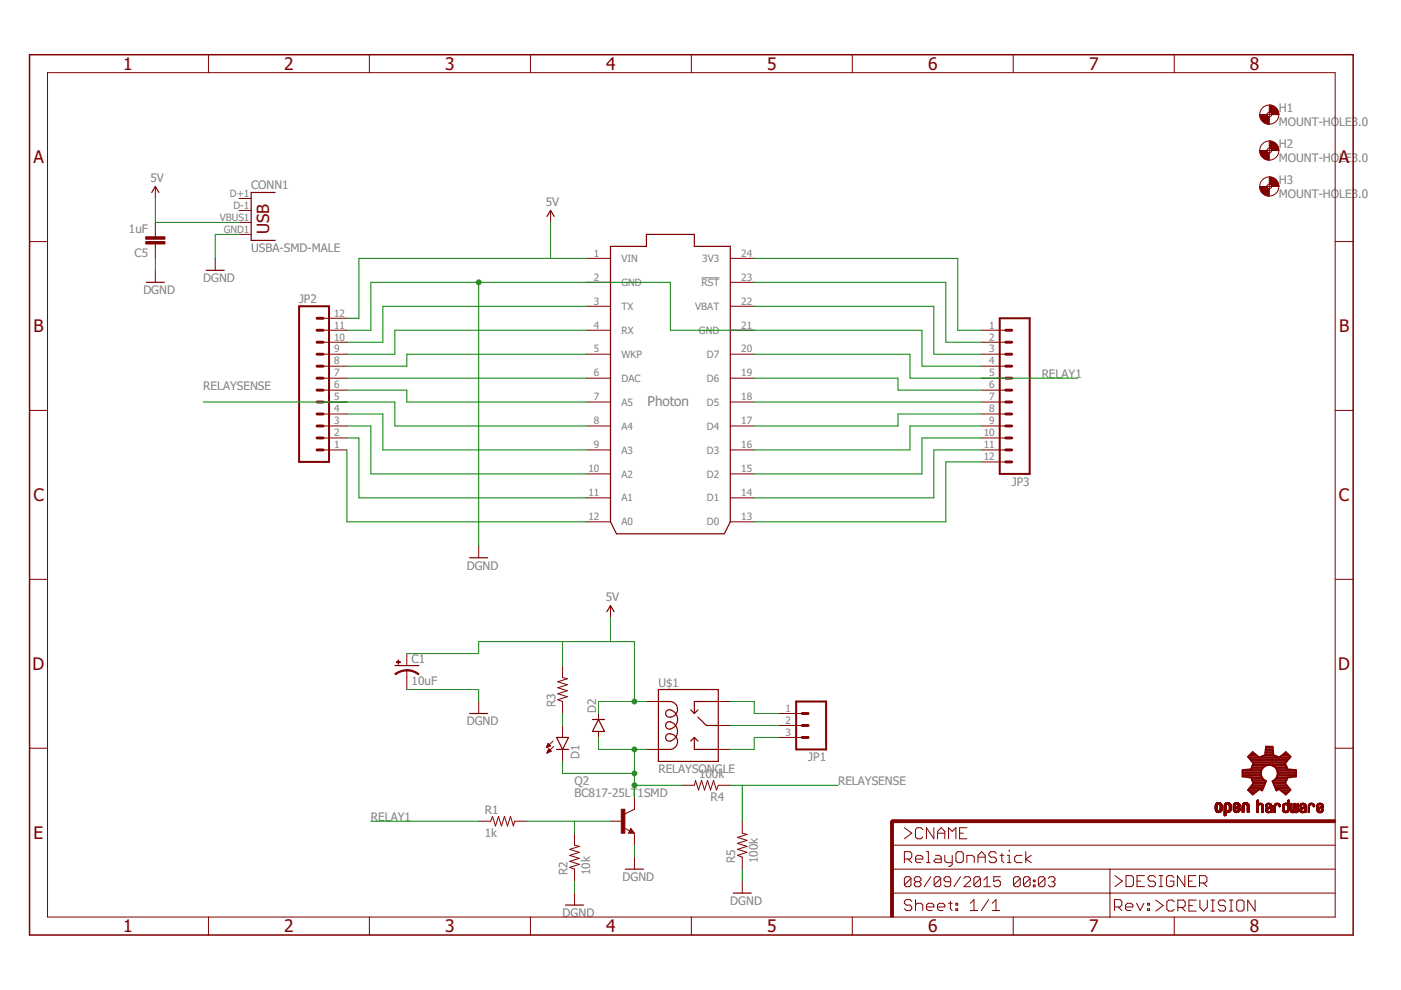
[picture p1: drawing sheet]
<svg xmlns="http://www.w3.org/2000/svg" width="297mm" height="210mm" viewBox="0 0 297 210" stroke-linecap="round" stroke-linejoin="round" font-family="sans-serif">
<path d="M148.7 58.9h3.8" fill="none" stroke="#808080" stroke-width=".21"/>
<g fill="none" stroke="#800000" stroke-width=".25">
<path d="M31 59.9h3.8M32.2 40.8l.7-1.3 .8 1.3M43.7 57.3h3.8M58.3 40.8h-5v10.2h5M116 45.9l.7-1.3 .8 1.3M129.4 52.2h7.7v-2.5h10.1v2.5h7.6v58.4l-1.2 2.6h-22.9l-1.3-2.6zM99.6 118.3h3.8M128.7 129.7l.7-1.3 .8 1.3M83.7 141.1h5.1M99.6 151.3h3.8M118 156.4h2.5l-1.2 2.5zM118 158.9h2.5"/>
<path d="M125.6 152.5h2.6M126.9 152.5l1.3 2.6h-2.6zM139.6 148.7h2.5a1.64 1.64 0 0 1 1.5 2 1.64 1.64 0 0 1-2.2 1.2 .83 .83 0 0 1-.1-1.2 .83 .83 0 0 1 1.2-.1 2.05 2.05 0 0 1 1.1 2.3 2.05 2.05 0 0 1-2 1.7 .82 .82 0 0 1-.4-1.2 .82 .82 0 0 1 1.3-.2 2.06 2.06 0 0 1 1.1 2.3 2.06 2.06 0 0 1-2 1.6 .84 .84 0 0 1-.4-1.2 .84 .84 0 0 1 1.3-.2 1.66 1.66 0 0 1 1.1 1.7 1.66 1.66 0 0 1-1.5 1.5h-2.5M139.6 146.2h12.7v15.2h-12.7zM146.5 150.5l.7 .8M147.2 156.4v2.5h5.1M147.2 156.4l.8 .7M147.2 156.4l-.7 .7M148 152l1.8 1.8h2.5M148 150.5l-.8 .8M152.3 148.7h-5.1v2.6M133.8 176.1l.1 .3h-.4l.3-.5 .5 .6h-.8"/>
<path d="M119.9 191.9h3.8M132.6 184.3h3.8M155.5 189.4h3.8"/>
</g>
<g fill="none" stroke="#800000" stroke-width=".21">
<path d="M10.1 15.4h273v179h-273zM44.2 11.6v3.8M78.3 11.6v3.8M112.5 11.6v3.8M146.6 11.6v3.8M180.7 11.6v3.8M214.8 11.6v3.8M249 11.6v3.8M32.9 39.5v2.6M268.6 24.3h1M268.6 31.9h1M268.6 39.5h1"/>
<path d="M269.1 23.8v1M269.1 31.4v1M269.1 39v1M6.3 51.2h3.8M32.9 47.2v3M32.9 51.7v3.1M32.9 57.3v2.6M45.6 54.8v2.5M50.7 42.1h2.6M50.7 44.6h2.6M50.7 47.2h2.6M50.7 49.7h2.6"/>
<path d="M116.7 44.6v2.6M124.4 54.8h5M124.4 59.9h5M154.8 54.8h5.1M154.8 59.9h5.1M283.1 51.2h3.8M68.5 70h5.1M68.5 75.1h5.1M68.5 77.6h5.1M68.5 72.6h5.1M68.5 67.5h5.1M124.4 64.9h5"/>
<path d="M124.4 70h5M124.4 75.1h5M154.8 64.9h5.1M154.8 70h5.1M154.8 75.1h5.1M208.2 70h5M208.2 75.1h5M208.2 77.6h5M208.2 72.6h5M6.3 87h3.8M68.5 80.2h5.1M68.5 85.2h5.1"/>
<path d="M68.5 90.3h5.1M68.5 95.4h5.1M68.5 92.9h5.1M68.5 87.8h5.1M68.5 82.7h5.1M124.4 80.2h5M124.4 85.2h5M124.4 90.3h5M124.4 95.4h5M154.8 80.2h5.1M154.8 85.2h5.1M154.8 90.3h5.1"/>
<path d="M154.8 95.4h5.1M208.2 80.2h5M208.2 85.2h5M208.2 90.3h5M208.2 95.4h5M208.2 92.9h5M208.2 87.8h5M208.2 82.7h5M208.2 97.9h5M283.1 87h3.8M101.5 115.7v2.6M124.4 100.5h5"/>
<path d="M124.4 105.6h5M124.4 110.6h5M154.8 100.5h5.1M154.8 105.6h5.1M154.8 110.6h5.1M6.3 122.8h3.8M86.3 138.6v2.5M129.4 128.4v2.6M283.1 122.8h3.8M6.3 158.6h3.8M86.3 142.1v4.1M101.5 148.7v2.6"/>
<path d="M115.9 158.4h.2M116 158.3h.4M116 158.2h.7M116 159.6h.1M116 159.5h.4M116.1 158h.5M116.1 157.9h.4M116.1 159.4h.5M116.1 159.2h.7M116.2 157.8h.2M116.2 157.7h.1M116.2 159.1h.5"/>
<path d="M116.2 157.6l.5 .5-.9 .4zM116.2 159h.4M116.3 158.9h.2M116.4 158.8l-.4 .9M116.4 158.8l.5 .5-.9 .4M116.4 158.8h.1M117.2 157.1l-1.4 1.4M117.4 158.3l-1.4 1.4M119.3 141.1v2.6l1 .2-2 .6 2 .7-2 .6 2 .7-2 .6 2 .6-2 .7 1 .3v2.6M119.3 153.8v2.6M119.3 158.9v2.5M126.9 151.3v1.2"/>
<path d="M126.9 155.1v1.3M137.1 158.9h2.5M137.1 148.7h2.5M152.3 153.8h2.5M152.3 158.9h2.5M152.3 148.7h2.5M165 151.3h5.1M165 153.8h5.1M165 156.4h5.1M283.1 158.6h3.8M101.5 174.1h2.5l.4-1 .7 2 .6-2 .6 2 .7-2 .6 2 .6-2 .7 2 .2-1h2.6M121.8 176.7v2.5l1 .3-2 .6 2 .6-2 .7 2 .6-2 .6 2 .7-2 .6 1 .4v2.5"/>
<path d="M129.4 174.1h2.6M132.3 175.6l1.2 .6M133.8 175.6l.7 1.1h-1.3zM134.5 169v2.6l-2 1M134.5 176.7v2.5M144.7 166.5h2.5l.3-1 .6 2 .6-2 .7 2 .6-2 .6 2 .7-2 .6 2 .4-1h2.5M157.4 174.1v2.6l1 .2-2 .6 2 .7-2 .6 2 .7-2 .6 2 .6-2 .7 1 .3v2.6M189.1 179.2h94M191.7 175.5l1.6 1.2-1.6 1.1M195.6 175.9l-.3-.4h-.8l-.4 .4v1.5l.4 .4h.8l.3-.4M198 175.5v2.3l-1.6-2.3v2.3M198.8 177.8v-1.5l.8-.8 .7 .8v1.5"/>
<path d="M198.8 176.7h1.5M201.1 177.8v-2.3l.8 .8 .8-.8v2.3M203.5 176.7h.7M205 175.5h-1.5v2.3h1.5M257.7 171.7h.4M257.7 171.6h.4M257.7 171.6h.3M257.7 171.5h.3M257.7 171.4h.3M257.7 171.3h.3M257.7 171.2h.3M257.7 171.1h.3"/>
<path d="M257.7 171h.3M257.7 170.9h.3M257.7 170.8h.4M257.7 171.8l.6 .1M257.7 171.8h.5M257.7 171.9h1.3M257.7 170.5h1.3M257.8 172h1.2M257.8 170.5h1.2M257.8 170.4h1.2M257.9 172.1h1M257.9 170.3l1 .1"/>
<path d="M257.9 170.3h1M257.9 172.1h.9M258 170.3h.8M258 172.2h.8M258.1 170.2h.6M258.1 170.7l-.4 .1M258.1 170.7h-.4M258.2 172.3h.4M258.2 170.6h-.5M258.3 172.3h.2M258.3 170.2h.2M258.3 170.6h-.6"/>
<path d="M258.4 170.6h.6M258.6 170.6h.5M258.6 170.7h.5M258.7 171.7h.4M258.7 170.7h.4M258.7 170.8h.4M258.7 171.6h.4M258.7 171.5h.4M258.7 171.4h.4M258.7 171.3h.4M258.7 171.2h.4M258.7 171.1h.4"/>
<path d="M258.7 171h.4M258.7 170.9h.4M259.1 171.8l-.6 .1M259.1 171.8h-.5M259.6 172.9h.2M259.6 172.8h.3M259.6 172.7h.3M259.6 172.6h.3M259.6 172.5h.3M259.6 172.4h.3M259.6 172.3h.3M259.6 172.3h.4"/>
<path d="M259.6 172h1.3M259.6 171.9h1.3M259.6 171.9h1.4M259.6 171.8l.6 .1M259.6 171.8h.5M259.6 171.7h.4M259.6 171.6h.4M259.6 171.6h.3M259.6 171.5h.3M259.6 171.4h.3M259.6 171.3h.3M259.6 171.2h.3"/>
<path d="M259.6 171.1h.3M259.6 171h.3M259.6 170.9h.3M259.6 170.8h.4M259.7 170.5h1.2M259.7 170.4h1.2M259.8 170.4h1M259.8 170.3h1M259.9 172.9h-.3M259.9 170.3h.8M259.9 172.8l-.3 .1M260 170.8h-.4"/>
<path d="M260 170.2h.6M260 170.7l-.4 .1M260.1 170.7h-.5M260.1 172.3h.4M260.1 170.6h-.5M260.2 170.2h.2M260.2 172.3h.2M260.2 170.6h-.6M260.3 170.6h.7M260.5 170.6h.5M260.6 171.7h.4M260.6 170.7l.4 .1"/>
<path d="M260.6 170.7h.4M260.6 171.6h.4M260.6 170.8h.4M260.6 171.5h.4M260.6 171.4h.4M260.6 171.3h.4M260.6 171.2h.4M260.6 171.1h.4M260.6 171h.4M260.6 170.9h.4M260.7 172.2h-1.1M260.8 172.1l-1.2 .1"/>
<path d="M260.8 172.1h-1.2M260.9 172l-1.3 .1M261 171.8l-.6 .1M261 171.8h-.5M261.5 171.8h.5M261.5 171.7h.4M261.5 171.6h.4M261.5 171.1h1.4M261.5 171h.4M261.5 171h.3M261.5 170.9h.4M261.5 170.8h.4"/>
<path d="M261.5 171.8l.6 .1M261.5 171.9h1.3M261.6 171.9h1.2M261.6 170.5h1.2M261.6 172h1.2M261.6 170.4h1.2M261.7 172.1h1M261.7 170.4h1M261.7 170.3h1M261.8 170.3h.8M261.8 172.2h.8M261.9 170.9h-.4"/>
<path d="M261.9 170.2h.6M261.9 170.7h-.4M261.9 171.6h-.4M262 170.7h-.5M262 172.3h.4M262 171.5h-.5M262 171.1h.9M262 170.6h-.5M262.1 172.3h.2M262.1 170.2h.2M262.1 171h.8M262.1 170.6h-.6"/>
<path d="M262.2 171.4l-.7 .1M262.2 171.4h-.7M262.3 171h.6M262.3 170.6h.6M262.4 171.3l-.9 .1M262.4 170.9h.5M262.4 170.6h.5M262.4 170.7h.5M262.5 171.3h-1M262.5 170.7h.4M262.5 171.7h.4M262.5 170.8h.4"/>
<path d="M262.5 171.6h.4M262.6 171.6h.3M262.6 171.5h.3M262.6 171.2l-1.1 .1M262.7 171.4h.2M262.7 171.2h-1.2M262.8 171.4h.1M262.9 171.8l-.5 .1M262.9 171.1l-1.4 .1M262.9 171.8h-.5M263.4 172h.4M263.4 171.9h.4"/>
<path d="M263.4 171.8h.4M263.4 171.7h.4M263.4 171.6h.4M263.4 171.5h.4M263.4 171.4h.4M263.4 171.3h.4M263.4 171.2h.4M263.4 171.1h.4M263.4 171h.4M263.4 170.9h.4M263.4 170.8h.4M263.4 172.3h.1"/>
<path d="M263.5 170.5h1.3M263.5 170.5h1.2M263.5 170.4h1.2M263.6 170.4h1M263.6 170.3h1M263.7 172.2h-.3M263.7 170.3h.8M263.8 172.1l-.4 .1M263.8 172.1h-.4M263.8 170.2h.6M263.8 170.7l-.4 .1M263.9 170.7h-.5"/>
<path d="M263.9 170.6h-.5M264 170.2h.2M264.1 170.6h-.7M264.2 170.6h.6M264.3 170.6h.5M264.4 170.7h.4M264.4 170.7l.5 .1M264.4 170.8h.5M264.5 172.1h.4M264.5 172h.4M264.5 171.9h.4M264.5 171.8h.4"/>
<path d="M264.5 171.7h.4M264.5 171.6h.4M264.5 171.5h.4M264.5 171.4h.4M264.5 171.3h.4M264.5 171.2h.4M264.5 171.1h.4M264.5 171h.4M264.5 170.9h.4M264.5 170.8h.4M264.5 172.3h.1M264.8 172.2h-.3"/>
<path d="M264.9 172.1l-.4 .1M266.5 172.1h.3M266.5 172h.3M266.5 171.9h.3M266.5 171.8h.3M266.5 171.7h.3M266.5 171.6h.3M266.5 171.5h.3M266.5 171.4h.3M266.5 171.3h.3M266.5 171.2h.3M266.5 171.1h.3"/>
<path d="M266.5 171h.3M266.5 170.9h.3M266.5 170.5h1.2M266.5 170.4h1.1M266.5 170.3l1 .1M266.5 170.3h.3M266.5 170.2h.3M266.5 170.1h.3M266.5 170h.3M266.5 169.9h.3M266.5 169.8h.3M266.5 169.7h.3"/>
<path d="M266.5 172.3h.1M266.6 169.7h.2M266.6 169.6h.2M266.7 172.3h-.2M266.8 172.2h-.3M266.8 170.9h-.3M266.8 170.8l-.3 .1M266.8 170.8h-.3M266.9 170.7l-.4 .1M267 170.7h-.5M267 170.3h.4M267.1 170.6h-.6"/>
<path d="M267.3 170.6h.5M267.4 170.7h.4M267.5 170.7l.3 .1M267.5 170.8l.4 .1M267.5 170.8h.3M267.6 170.9h.3M267.6 172.1h.2M267.6 172h.3M267.6 171.9h.3M267.6 171.8h.3M267.6 171.7h.3M267.6 171.6h.3"/>
<path d="M267.6 171.5h.3M267.6 171.4h.3M267.6 171.3h.3M267.6 171.2h.3M267.6 171.1h.3M267.6 171h.3M267.6 172.3h.1M267.7 172.3h-.1M267.7 170.6h-1.2M267.8 172.2h-.2M267.9 172.1h-.3M268.3 171.8h.3"/>
<path d="M268.3 171.7h.3M268.3 171h.3M268.3 170.9h.3M268.3 171.9h.4M268.3 171.6h.4M268.3 171.1h.1M268.4 172h.5M268.4 171.9h.3M268.4 170.8h.3M268.4 172h.8M268.4 172.1h.8M268.4 170.6h1.2"/>
<path d="M268.5 172.1l.7 .1M268.5 170.5h1M268.5 172.2h.7M268.6 171l-.3 .1M268.6 170.4h.8M268.6 171.3h1.1M268.6 172.3h.6M268.6 170.8h-.2M268.7 171.7h-.4M268.7 172.3h.5M268.7 171.3h1M268.7 170.4h.6"/>
<path d="M268.7 170.7l-.3 .1M268.8 170.7h-.4M268.8 170.3h.5M268.8 171.6h-.4M268.9 171.2h.8M268.9 172.3h.1M268.9 171.5h-.5M268.9 170.6h-.5M268.9 172h.3M269.1 171.4l-.7 .1M269.1 170.6h.5M269.1 171.1h.6"/>
<path d="M269.1 171.4h-.7M269.2 171.1h.5M269.2 170.7h.4M269.3 170.7h.3M269.3 171h.4M269.3 170.8h.4M269.4 171h.3M269.4 170.9h.3M269.4 170.8h.3M269.4 172.3h.1M269.4 172.1h.3M269.4 172h.3"/>
<path d="M269.4 171.9h.3M269.4 171.8h.3M269.4 171.7h.3M269.4 171.6h.3M269.4 171.5h.3M269.4 171.4h.3M269.6 172.3h-.2M269.7 172.2h-.3M269.7 171.3l-1.2 .1M270.1 172.1h.3M270.1 172h.3M270.1 171.9h.3"/>
<path d="M270.1 171.8h.3M270.1 171.7h.3M270.1 171.6h.3M270.1 171.5h.3M270.1 171.4h.3M270.1 171.3h.3M270.1 171.2h.3M270.1 171.1h.3M270.1 171h.3M270.1 170.9h.3M270.1 170.8h.3M270.2 172.3h.1"/>
<path d="M270.2 170.8h.3M270.2 170.6h1.2M270.3 172.3h-.2M270.3 170.5h1M270.4 170.4h.8M270.4 172.2h-.3M270.4 170.9h-.3M270.5 170.4h.6M270.5 170.7l-.3 .1M270.6 170.3h.5M270.6 170.7h-.4M270.7 170.6h-.5"/>
<path d="M270.9 170.6h.5M271 170.7h.4M271.1 170.7h.4M271.1 170.8h.4M271.2 170.8h.3M271.2 170.9h.3M271.2 171h.3M271.4 171l-.2 .1M271.5 170.9l-.3 .1M271.9 171.7h.3M271.9 171.6h.3M271.9 171.5h.3"/>
<path d="M271.9 171.4h.3M271.9 171.3h.3M271.9 171.2h.3M271.9 171.1h.3M271.9 171h.3M271.9 170.9h.3M272 171.8l.3 .1M272 171.8h.3M272 170.8h.3M272 171.9l.4 .1M272 171.9h.4M272 172h.6"/>
<path d="M272.1 172h1.1M272.1 172.1h1.1M272.1 170.5h1.2M272.2 172.1h.9M272.2 170.5h1.1M272.2 170.4h1.1M272.2 170.9h-.3M272.3 170.8h-.3M272.3 170.4h1M272.3 172.3h.6M272.4 170.7h-.4M272.4 172.3h.5"/>
<path d="M272.4 170.3h.5M272.5 170.6h-.5M272.6 172.3h.1M272.7 170.6h.6M272.9 172h.3M272.9 170.7h.4M272.9 170.8h.4M273 170.8h.3M273 171.7h.3M273 171.6h.3M273 171.5h.3M273 171.4h.3"/>
<path d="M273 171.3h.3M273 171.2h.3M273 171.1h.3M273 171h.3M273 170.9h.3M273 170.3h.3M273 170.2h.3M273 170.1h.3M273 170h.3M273 169.9h.3M273 169.8h.3M273 169.7h.3"/>
<path d="M273 172.2h-.8M273.2 169.6h.1M273.2 172h-.5M273.3 171.9h-.4M273.3 171.8l-.4 .1M273.3 171.8h-.3M273.3 170.6h-1.2M273.6 171.8h.3M273.6 171.7h.3M273.6 171.6h.3M273.6 171.5h.3M273.6 171.4h.3"/>
<path d="M273.6 171.3h.3M273.6 171.2h.3M273.6 171.1h.3M273.6 171h.3M273.6 170.9h.3M273.6 170.8h.3M273.6 170.7h.3M273.6 170.6h.3M273.6 170.5h.3M273.6 171.9l.3 .1M273.6 171.9h.3M273.6 170.4h.3"/>
<path d="M273.6 172h1.7M273.7 172.1h1.5M273.7 170.4h.2M273.8 170.3h.1M273.9 172.3h.4M274.1 172.3h.1M274.2 172h.4M274.3 171.9h.3M274.3 171.8h.3M274.3 171.7h.3M274.3 171.6h.3M274.3 171.5h.3"/>
<path d="M274.3 171.4h.3M274.3 171.3h.3M274.3 171.2h.3M274.3 171.1h.3M274.3 171h.3M274.3 170.9h.3M274.3 170.8h.3M274.3 170.7h.3M274.3 170.6h.3M274.3 170.5h.3M274.3 170.4h.3M274.3 172.3h-.5"/>
<path d="M274.4 170.4h.2M274.5 170.3h.1M274.5 172.3h.5M274.6 172.3h.4M274.9 172h.4M275 171.9h.3M275 171.8h.3M275 171.7h.3M275 171.6h.3M275 171.5h.3M275 171.4h.3M275 171.3h.3"/>
<path d="M275 171.2h.3M275 171.1h.3M275 171h.3M275 170.9h.3M275 170.8h.3M275 170.7h.3M275 170.6h.3M275 170.5h.3M275 170.4h.3M275.1 170.4h.2M275.1 172.2h-1.4M275.2 170.3h.1"/>
<path d="M275.2 172l-1.6 .1M275.5 171.9h.4M275.5 171.8h.4M275.5 171.7h.4M275.6 171.1h.1M275.6 170.9h.3M275.6 171.9l.3 .1M275.6 172h.8M275.6 170.8h.3M275.7 172.1h.8M275.7 172.1l.8 .1M275.7 170.6h1.1"/>
<path d="M275.7 170.5h1.1M275.8 172.2h.7M275.8 171l-.2 .1M275.8 170.5h.9M275.8 171.3h1.1M275.8 171h-.2M275.8 170.4h.9M275.9 170.9l-.3 .1M275.9 172.3h.6M275.9 170.8h-.3M275.9 171.7h-.4M275.9 170.4h.7"/>
<path d="M275.9 172.3h.5M275.9 171.6h-.3M275.9 171.3h1M276 170.7l-.4 .1M276 170.3h.5M276 170.7h-.4M276 171.6h-.4M276.1 171.2h.8M276.1 171.5h-.5M276.1 170.6h-.4M276.2 171.2h.7M276.3 171.4l-.6 .1"/>
<path d="M276.3 170.6h.6M276.4 171.1h.5M276.4 171.4h-.7M276.5 170.7h.4M276.5 171.3l-.8 .1M276.6 170.8h.3M276.6 171h.3M276.6 171.3h.3M276.6 170.9h.3M276.6 172.1h.3M276.6 172h.3M276.6 171.9h.3"/>
<path d="M276.6 171.8h.3M276.6 171.7h.3M276.6 171.6h.3M276.6 171.5h.3M276.6 171.4h.3M276.7 172.3h.1M276.8 172.3h-.2M276.9 172.2h-.3M276.9 172.1l-.3 .1M277.4 172.3h.1M277.4 172.1h.2M277.4 172h.2"/>
<path d="M277.4 171.9h.2M277.4 171.8h.2M277.4 171.7h.2M277.4 171.6h.2M277.4 171.5h.2M277.4 171.4h.2M277.4 171.3h.2M277.4 171.2h.2M277.4 171.1h.2M277.4 171h.2M277.4 170.9h.3M277.5 170.6h1.1"/>
<path d="M277.5 172.3h-.1M277.5 170.5h1.1M277.6 170.5h.9M277.6 172.2h-.2M277.6 170.4h.9M277.7 170.9h-.3M277.7 170.8h-.3M277.7 170.4h.7M277.8 170.7h-.4M277.8 170.3h.5M278 170.6h-.5M278.2 170.6h.5"/>
<path d="M278.3 170.7h.4M278.3 170.7l.4 .1M278.4 170.8h.3M278.4 171h.3M278.4 170.9h.3M278.7 171h-.3M278.7 170.9l-.3 .1M279.2 171.8h.3M279.2 171.7h.3M279.2 171.4h.8M279.2 171.2h1.2M279.2 171.2h.3"/>
<path d="M279.2 171.1h.3M279.2 171h.3M279.2 170.9h.3M279.2 171.8l.3 .1M279.2 170.8h.3M279.2 171.9h.4M279.3 172h.5M279.3 171.9l.4 .1M279.3 172h1.1M279.4 170.5h1M279.4 172.1h.9M279.4 170.4h.9"/>
<path d="M279.5 171.6h-.3M279.5 170.8l-.3 .1M279.5 170.4h.7M279.6 172.3h.6M279.6 170.7l-.4 .1M279.6 170.3h.5M279.6 171.6h-.4M279.6 170.7h-.3M279.7 172.3h.4M279.7 171.5h-.5M279.8 170.6h-.5M279.8 172.3h.1"/>
<path d="M279.9 171.4l-.7 .1M279.9 171.1h.7M280 170.6h.5M280 171.1h.6M280.1 170.7h.4M280.1 171.3l-.9 .1M280.1 171h.5M280.2 171.8h.3M280.2 171.3h-1M280.2 170.8h.3M280.2 171h.4M280.2 171.7h.3"/>
<path d="M280.2 170.9h.3M280.3 172.2h-.8M280.3 171.6h.3M280.4 172.1h-1M280.4 171.5h.1M280.4 170.6h-1.1M280.5 172h-.6M280.5 171.9l-.4 .1M280.5 171.2h-.8M280.5 171.9h-.4M280.5 171.1l-.7 .1M280.6 171.7h-.3"/>
<path d="M44.2 194.4v3.8M78.3 194.4v3.8M112.5 194.4v3.8M121.8 189.4v2.5M134.5 181.7v2.6M146.6 194.4v3.8M157.4 186.8v2.6M180.7 194.4v3.8M189.1 189.4h94M189.1 184.3h94M191.7 182.1h1.2l.4-.4v-.7l-.4-.4h-1.2v2.3M192.5 182.1l.8 .8"/>
<path d="M193.1 186.2l-.3-.3h-.7l-.4 .3v1.4M193.1 186.2v1.4l-.3 .4h-.7l-.4-.4M193.1 186.2l-1.4 1.4M193.3 191.1l-.4-.4h-.7l-.5 .4v.4l.5 .4h.7l.4 .4v.4l-.4 .4h-.7l-.5-.4M194.1 182.1h1.5v-.4l-.3-.3h-.8l-.4 .3v.8l.4 .4h.8M194.1 190.7v2.4M194.1 191.9l.4-.4h.8l.3 .4v1.2M194.2 186.9l-.4-.3v-.4l.4-.3h.7l.4 .3v.4l-.4 .3M194.2 186.9l-.4 .4v.3l.4 .4h.7l.4-.4v-.3l-.4-.4M194.2 186.9h.7M196.4 180.6h.4v2.3M196.4 182.9h.8"/>
<path d="M196.4 192.3h1.6v-.4l-.4-.4h-.8l-.4 .4v.8l.4 .4h.8M197.4 185.9l-1.4 2.1M198.4 181.4h.8l.4 .3v1.2h-1.2l-.4-.4 .4-.4h1.2M198.8 192.3h1.5v-.4l-.4-.4h-.7l-.4 .4v.8l.4 .4h.7M199.5 186.2l-.4-.3h-.7l-.3 .3v1.4M199.5 186.2v1.4l-.4 .4h-.7l-.3-.4M199.5 186.2l-1.4 1.4M200.3 181.4v1.1l.4 .4h1.2M201.1 191.5h.8M201.5 191.1v1.6l.4 .4M201.6 186.9h-1.1l-.3-.3v-.4l.3-.3h.7l.4 .3v1.4l-.4 .4h-.7l-.3-.4M201.9 181.4v1.9l-.4 .4h-.4"/>
<path d="M202.7 191.5h.4v.4h-.4zM202.7 192.7h.4v.4h-.4zM203.1 180.6h.7l.4 .4v1.5l-.4 .4h-.7l-.4-.4v-1.5zM203.7 185.9l-1.4 2.1M204.4 186.2l.3-.3h.7l.4 .3v.4l-1.4 1.4h1.4M205 182.9v-1.5h1.2l.4 .3v1.2M205.7 191.5l.8-.8v2.4M205.7 193.1h1.6M207.3 182.9v-1.5l.8-.8 .8 .8v1.5M207.3 181.7h1.6M207.9 186.2l-.4-.3h-.7l-.3 .3v1.4M207.9 186.2v1.4l-.4 .4h-.7l-.3-.4"/>
<path d="M207.9 186.2l-1.4 1.4M208.6 188h1.4M208.6 186.6l.7-.7v2.1M209.6 190.7l-1.5 2.4M210.4 193.1h1.6M210.4 191.5l.8-.8v2.4M211.2 181l-.3-.4h-.8l-.4 .4v.4l.4 .3h.8l.3 .4v.4l-.3 .4h-.8l-.4-.4M212 181.4h.8M212.1 185.9h-1.4v1l.7-.3h.3l.4 .3v.7l-.4 .4h-.7l-.3-.4M212.4 181v1.5l.4 .4M213.6 182.9h.8M213.6 181.4h.4v1.5"/>
<path d="M214 180.2v.4M214.8 194.4v3.8M216.3 186.2l-.4-.3h-.7l-.3 .3v1.4M216.3 186.2v1.4l-.4 .4h-.7l-.3-.4M216.3 186.2l-1.4 1.4M216.7 181.4h-1.2l-.4 .3v.8l.4 .4h1.2M217.5 180.6v2.3M218.4 186.2l-.3-.3h-.8l-.3 .3v1.4M218.4 186.2v1.4l-.3 .4h-.8l-.3-.4M218.4 186.2l-1.4 1.4M218.7 181.4l-1.2 .7 1.2 .8M219.1 187.6h.4v.4h-.4z"/>
<path d="M219.1 186.6h.4v.3h-.4zM221.6 186.2l-.4-.3h-.7l-.3 .3v1.4M221.6 186.2v1.4l-.4 .4h-.7l-.3-.4M221.6 186.2l-1.4 1.4M222.2 186.2l.4-.3h.7l.4 .3v.4l-.4 .3M223 186.9h.3M223.3 186.9l.4 .4v.3l-.4 .4h-.7l-.4-.4M235.3 184.3v10.2M236.3 192.3h1.2l.3-.4v-.8l-.3-.4h-1.2v2.4M236.4 185.7l1.6 1.1-1.6 1.2M237.1 192.3l.7 .8M238.6 192.3h1.6v-.4l-.4-.4h-.8l-.4 .4v.8l.4 .4h.8"/>
<path d="M238.7 185.7h1.2l.4 .3v1.6l-.4 .4h-1.2zM241 191.5l.7 1.6 .8-1.6M241.1 186.8h.8M242.6 185.7h-1.5v2.3h1.5M243.3 192.7h.4v.4h-.4zM243.3 191.5h.4v.4h-.4zM245 186l-.4-.3h-.8l-.4 .3v.4l.4 .4h.8l.4 .4v.4l-.4 .4h-.8l-.4-.4M245 190.8l1.6 1.2-1.6 1.2M245.7 188h.8M245.7 185.7h.8M246.1 185.7v2.3M248.9 186l-.4-.3h-.8l-.4 .3v1.6l.4 .4h.8l.4-.4v-.8h-.8"/>
<path d="M249 191.2l-.4-.4h-.8l-.4 .4v1.6l.4 .4h.8l.4-.4M249 194.4v3.8M249.7 192.4h1.2l.4-.4v-.8l-.4-.4h-1.2v2.4M250.5 192.4l.8 .8M251.2 185.7v2.3l-1.6-2.3v2.3M252 186.8h.8M252.1 192h.8M253.6 185.7h-1.6v2.3h1.6M253.6 190.8h-1.5v2.4h1.5M254.3 187.2h1.2l.4-.4v-.8l-.4-.3h-1.2v2.3M254.4 190.8v1.6l.8 .8 .8-.8v-1.6M255.1 187.2l.8 .8"/>
<path d="M256.8 190.8h.7M256.8 193.2h.7M257.1 190.8v2.4M259.9 191.2l-.4-.4h-.8l-.4 .4v.4l.4 .4h.8l.4 .4v.4l-.4 .4h-.8l-.4-.4M260.6 190.8h.8M260.6 193.2h.8M261 190.8v2.4M262.6 190.8h.8l.4 .4v1.6l-.4 .4h-.8l-.4-.4v-1.6zM266.1 190.8v2.4l-1.6-2.4v2.4"/>
<circle cx="269.1" cy="31.9" r="2.03"/>
<circle cx="269.1" cy="24.3" r="2.03"/>
<circle cx="269.1" cy="39.5" r="2.03"/>
<circle cx="269.1" cy="24.3" r=".51"/>
<circle cx="269.1" cy="31.9" r=".51"/>
<circle cx="269.1" cy="39.5" r=".51"/>
</g>
<g fill="#800000" stroke="#800000" stroke-width=".21">
<path d="M188.8 174.1h.6v20.3h-.6z"/>
<path d="M189.1 173.8h94v.6h-94z"/>
<path d="M30.9 50.2h4.1v.5h-4.1z"/>
<path d="M30.9 51.2h4.1v.5h-4.1z"/>
<path d="M131.7 171.6h.8v5.1h-.8z"/>
<path d="M84 140.3h.9v.1h-.9z"/>
<path d="M84.4 139.9h.1v.9h-.1z"/>
</g>
<g fill="none" stroke="#800000" stroke-width=".61">
<path d="M67.2 77.6h1.3M67.2 75.1h1.3M67.2 72.6h1.3M67.2 70h1.3M67.2 67.5h1.3M213.2 77.6h1.3M213.2 75.1h1.3M213.2 72.6h1.3M213.2 70h1.3M67.2 90.3h1.3M67.2 92.9h1.3M67.2 95.4h1.3"/>
<path d="M67.2 85.2h1.3M67.2 87.8h1.3M67.2 82.7h1.3M67.2 80.2h1.3M213.2 90.3h1.3M213.2 92.9h1.3M213.2 95.4h1.3M213.2 85.2h1.3M213.2 87.8h1.3M213.2 82.7h1.3M213.2 80.2h1.3M213.2 97.9h1.3"/>
<path d="M170.1 156.4h1.2M170.1 153.8h1.2M170.1 151.3h1.2M190.4 174.1h-1.3v1.3"/>
</g>
<path d="M6.3 11.6h280.6v186.6h-280.6z" fill="none" stroke="#800000" stroke-width=".32"/>
<g fill="none" stroke="#800000" stroke-width=".38">
<path d="M265.2 159.9h.9M265.5 159.6h.2M268.2 159.9h1.8M268.3 159.6h1.6M268.3 159.2h1.6M268.4 158.9h1.5M268.4 158.5h1.4M272.1 159.9h1M272.5 159.6h.2M263.4 164.4h4M263.4 164.1h3.9M263.4 163.7h3.9"/>
<path d="M263.4 163.4h4M264.7 167.6h2M264.7 164.8h2.8M264.7 160.6h2.3M264.8 160.3h1.8M264.8 167.2h3M265 161h8.2M265 167.9h1.3M265.1 166.9h2.8M265.3 163h2.3M265.3 161.3h7.6M265.4 165.1h2.4"/>
<path d="M265.4 166.5h2.7M265.4 162.7h2.5M265.4 168.3h.4M265.5 165.5h2.7M265.5 162.3h2.9M265.6 161.6h7M265.7 166.2h2.5M265.7 165.8h2.6M265.7 162h6.8M267.1 160.6h4M267.6 167.6h.1M267.6 167.6l-.6-.3-1.4 1.2-1-1 1.2-1.4-.5-1.3-1.9-.1v-1.4l1.9-.2 .5-1.2-1.2-1.5 1-.9 1.4 1.1 1.2-.5 .2-1.8h1.4l.2 1.8 1.2 .5 1.4-1.1 1 .9-1.2 1.5 .5 1.2 1.9 .2v1.4l-1.9 .1-.5 1.3 1.2 1.4-1 1-1.4-1.2-.6 .3"/>
<path d="M267.8 160.3h2.6M269.9 162.3a1.78 1.78 0 0 0-2.4 1 1.78 1.78 0 0 0 .9 2.3l-.8 2M269.9 162.3l.6 .6 .3 .5M269.9 162.3h2.8M269.9 165.8h2.7M270 166.2h2.6M270 165.5h2.7M270.1 165.5l-.3 .1 .8 2M270.2 166.5h2.6M270.3 166.9h2.8M270.4 162.7h2.4M270.4 165.1h2.5"/>
<path d="M270.5 167.2h2.9M270.6 167.6h.1M270.6 163h2.3M270.7 164.8h2.8M270.8 163.4a1.82 1.82 0 0 1-.7 2.1M270.8 163.4h4M270.8 164.4h4M270.9 163.7h3.9M270.9 164.1h3.9M271.2 160.6h2.3M271.5 167.6h2M271.7 160.3h1.7"/>
<path d="M272 167.9h1.2M272.4 168.3h.4"/>
</g>
<path d="M63.4 64.9h6.4v33h-6.4zM212 67.5h6.3v33h-6.3zM168.8 148.7h6.4v10.2h-6.4z" fill="none" stroke="#800000" stroke-width=".42"/>
<g fill="#800000" stroke="#800000" stroke-width=".21">
<path d="M269.1 22.3a2.04 2.04 0 0 1 2 2h-1.5l-.1-.3-.4-.2z" fill-rule="evenodd"/>
<path d="M267.1 24.3h1.5l.2 .4 .3 .1v1.5a2 2 0 0 1-2-2z" fill-rule="evenodd"/>
<path d="M269.1 29.9a2.04 2.04 0 0 1 2 2h-1.5l-.1-.3-.4-.2z" fill-rule="evenodd"/>
<path d="M267.1 31.9h1.5l.2 .4 .3 .1v1.6a2 2 0 0 1-2-2.1z" fill-rule="evenodd"/>
<path d="M269.1 37.5a2.04 2.04 0 0 1 2 2h-1.5l-.1-.3-.4-.2z" fill-rule="evenodd"/>
<path d="M267.1 39.5h1.5l.1 .3 .4 .2v1.6a2 2 0 0 1-2-2.1z" fill-rule="evenodd"/>
<path d="M86.3 142h.2a3.9 3.9 0 0 1 2.3 .9l-.1 .2-1.4-.7-1-.2z" fill-rule="evenodd"/>
<path d="M83.7 142.9l1.2-.7 1.4-.2v.3l-1.1 .1-1.3 .7z" fill-rule="evenodd"/>
</g>
<g fill="none" stroke="#008000" stroke-width=".21">
<path d="M32.9 42.1v5.1h17.8M32.9 54.8v2.5M50.7 49.7h-5.1v5.1M101.5 59.9v55.8M116.7 47.2v7.6M124.4 54.8h-48.3v12.7h-2.5M159.9 59.9h40.6v12.7h7.7M159.9 54.8h43.2v15.2h5.1M73.6 70h5v-10.1h63.5v10.1h53.4v7.6h12.7M124.4 70h-40.7v5.1h-10.1M124.4 75.1h-38.1v2.5h-12.7M124.4 64.9h-43.2v7.7h-7.6"/>
<path d="M159.9 64.9h38.1v10.2h10.2M159.9 75.1h33v5.1h35.6M43.1 85.2h40.6v5.1h40.7M73.6 90.3h5v10.2h45.8M73.6 92.9h2.5v12.7h48.3M73.6 82.7h12.7v2.5h38.1M73.6 80.2h50.8M73.6 87.8h7.6v7.6h43.2M73.6 95.4v15.2h50.8M159.9 80.2h30.5v2.5h17.8M159.9 85.2h48.3M208.2 92.9h-12.7v7.6h-35.6"/>
<path d="M208.2 97.9h-7.7v12.7h-40.6M208.2 95.4h-10.2v10.2h-38.1M208.2 87.8h-17.8v2.5h-30.5M208.2 90.3h-15.3v5.1h-33M86.3 138.6h15.2v-2.6h33v12.7M119.3 136v5.1M129.4 131v5M86.3 146.2h15.2v2.5M119.3 151.3v2.5M126.9 156.4v2.5h10.2M134.5 158.9v10.1M137.1 148.7h-10.2v2.6"/>
<path d="M154.8 148.7h5.1v2.6h5.1M154.8 153.8h10.2M165 156.4h-5.1v2.5h-5.1M78.6 174.1h22.9M111.7 174.1h17.7M119.3 161.4v2.6h15.2M121.8 174.1v2.6M134.5 179.2v2.5M134.5 166.5h10.2M154.8 166.5h22.9M157.4 166.5v7.6M121.8 186.8v2.6"/>
<path d="M157.4 184.3v2.5"/>
</g>
<g fill="#008000" stroke="#008000" stroke-width=".21">
<circle cx="101.5" cy="59.9" r=".51"/>
<circle cx="134.5" cy="148.7" r=".51"/>
<circle cx="134.5" cy="158.9" r=".51"/>
<circle cx="134.5" cy="164" r=".51"/>
<circle cx="134.5" cy="166.5" r=".51"/>
</g>
<g font-size="3.7" fill="#800000">
<text x="26.1" y="14.8">1</text>
<text x="60.3" y="14.8">2</text>
<text x="94.4" y="14.8">3</text>
<text x="128.5" y="14.8">4</text>
<text x="162.6" y="14.8">5</text>
<text x="196.8" y="14.8">6</text>
<text x="230.9" y="14.8">7</text>
<text x="265" y="14.8">8</text>
<text x="7.1" y="34.6">A</text>
<text x="283.9" y="34.6">A</text>
<text x="7.1" y="70.4">B</text>
<text x="283.9" y="70.4">B</text>
<text x="7.1" y="106.2">C</text>
<text x="283.9" y="106.2">C</text>
<text x="6.9" y="142">D</text>
<text x="283.7" y="142">D</text>
<text x="7.1" y="177.8">E</text>
<text x="283.9" y="177.8">E</text>
<text x="26.1" y="197.6">1</text>
<text x="60.3" y="197.6">2</text>
<text x="94.4" y="197.6">3</text>
<text x="128.5" y="197.6">4</text>
<text x="162.6" y="197.6">5</text>
<text x="196.8" y="197.6">6</text>
<text x="230.9" y="197.6">7</text>
<text x="265" y="197.6">8</text>
</g>
<text font-size="3.6" fill="#800000" x="57.1" y="49.7" transform="rotate(-90 57.1 49.7)">USB</text>
<text font-size="2.9" fill="#808080" x="137.3" y="86">Photon</text>
<g font-size="2.5" fill="#808080">
<text x="271.1" y="23.7">H1</text>
<text x="271.1" y="26.8">MOUNT-HOLE3.0</text>
<text x="271.1" y="34.4">MOUNT-HOLE3.0</text>
<text x="271.1" y="31.3">H2</text>
<text x="31.9" y="38.5">5V</text>
<text x="53.2" y="40.2">CONN1</text>
<text x="271.1" y="39">H3</text>
<text x="115.7" y="43.6">5V</text>
<text x="271.1" y="42">MOUNT-HOLE3.0</text>
<text x="27.3" y="49.3">1uF</text>
<text x="53.2" y="53.5">USBA-SMD-MALE</text>
<text x="28.6" y="54.4">C5</text>
<text x="43.1" y="59.9">DGND</text>
<text x="30.4" y="62.4">DGND</text>
<text x="63.4" y="64.2">JP2</text>
<text x="43.1" y="82.7">RELAYSENSE</text>
<text x="220.9" y="80.2">RELAY1</text>
<text x="214.6" y="103">JP3</text>
<text x="99" y="120.8">DGND</text>
<text x="128.4" y="127.4">5V</text>
<text x="87.3" y="140.5">C1</text>
<text x="87.3" y="145.3">10uF</text>
<text x="139.6" y="145.7">U$1</text>
<text x="99" y="153.8">DGND</text>
<text x="117.8" y="150" transform="rotate(-90 117.8 150)">R3</text>
<text x="126.4" y="151.3" transform="rotate(-90 126.4 151.3)">D2</text>
<text x="122.8" y="160.9" transform="rotate(-90 122.8 160.9)">D1</text>
<text x="171.4" y="161.4">JP1</text>
<text x="121.8" y="166.5">Q2</text>
<text x="139.6" y="164">RELAYSONGLE</text>
<text x="148.2" y="165">100k</text>
<text x="177.7" y="166.5">RELAYSENSE</text>
<text x="102.8" y="172.6">R1</text>
<text x="121.8" y="169">BC817-25LT</text>
<text x="135.2" y="169">1SMD</text>
<text x="150.7" y="169.8">R4</text>
<text x="78.6" y="174.1">RELAY1</text>
<text x="102.8" y="177.4">1k</text>
<text x="120.3" y="185.6" transform="rotate(-90 120.3 185.6)">R2</text>
<text x="125.1" y="185.6" transform="rotate(-90 125.1 185.6)">10k</text>
<text x="155.9" y="183" transform="rotate(-90 155.9 183)">R5</text>
<text x="160.7" y="183" transform="rotate(-90 160.7 183)">100k</text>
<text x="132" y="186.8">DGND</text>
<text x="154.8" y="191.9">DGND</text>
<text x="119.3" y="194.4">DGND</text>
</g>
<g font-size="2.1" fill="#808080">
<text x="48.7" y="41.7">D+1</text>
<text x="46.6" y="46.8">VBUS1</text>
<text x="49.5" y="44.3">D-1</text>
<text x="47.4" y="49.3">GND1</text>
<text x="125.9" y="54.4">1</text>
<text x="125.9" y="59.5">2</text>
<text x="131.8" y="55.5">VIN</text>
<text x="148.9" y="55.5">3V3</text>
<text x="157.2" y="54.4">24</text>
<text x="157.2" y="59.5">23</text>
<text x="125.9" y="64.6">3</text>
<text x="131.8" y="60.6">GND</text>
<text x="131.8" y="65.7">TX</text>
<text x="147.4" y="65.7">VBAT</text>
<text x="148.7" y="60.6">RST</text>
<text x="157.2" y="64.6">22</text>
<text x="70.8" y="69.7">11</text>
<text x="70.8" y="67.1">12</text>
<text x="125.9" y="69.7">4</text>
<text x="131.8" y="70.8">RX</text>
<text x="148.2" y="70.8">GND</text>
<text x="157.2" y="69.7">21</text>
<text x="209.7" y="69.7">1</text>
<text x="70.8" y="77.3">8</text>
<text x="70.8" y="74.7">9</text>
<text x="70.8" y="72.2">10</text>
<text x="125.9" y="74.7">5</text>
<text x="131.8" y="75.9">WKP</text>
<text x="149.9" y="75.9">D7</text>
<text x="157.2" y="74.7">20</text>
<text x="209.7" y="72.2">2</text>
<text x="209.7" y="74.7">3</text>
<text x="209.7" y="77.3">4</text>
<text x="70.8" y="82.4">6</text>
<text x="70.8" y="79.8">7</text>
<text x="125.9" y="79.8">6</text>
<text x="131.8" y="80.9">DAC</text>
<text x="149.9" y="80.9">D6</text>
<text x="157.2" y="79.8">19</text>
<text x="209.7" y="79.8">5</text>
<text x="209.7" y="82.4">6</text>
<text x="70.8" y="90">3</text>
<text x="70.8" y="87.4">4</text>
<text x="70.8" y="84.9">5</text>
<text x="125.9" y="84.9">7</text>
<text x="125.9" y="90">8</text>
<text x="131.8" y="86">A5</text>
<text x="149.9" y="86">D5</text>
<text x="157.2" y="84.9">18</text>
<text x="157.2" y="90">17</text>
<text x="209.7" y="84.9">7</text>
<text x="209.7" y="87.4">8</text>
<text x="209.7" y="90">9</text>
<text x="70.8" y="95.1">1</text>
<text x="70.8" y="92.5">2</text>
<text x="125.9" y="95.1">9</text>
<text x="131.8" y="91.1">A4</text>
<text x="149.9" y="91.1">D4</text>
<text x="157.2" y="95.1">16</text>
<text x="208.6" y="92.5">10</text>
<text x="208.6" y="95.1">11</text>
<text x="124.8" y="100.1">10</text>
<text x="131.8" y="96.2">A3</text>
<text x="131.8" y="101.2">A2</text>
<text x="149.9" y="96.2">D3</text>
<text x="149.9" y="101.2">D2</text>
<text x="157.2" y="100.1">15</text>
<text x="208.6" y="97.6">12</text>
<text x="124.8" y="105.2">11</text>
<text x="131.8" y="106.3">A1</text>
<text x="149.9" y="106.3">D1</text>
<text x="157.2" y="105.2">14</text>
<text x="124.8" y="110.3">12</text>
<text x="131.8" y="111.4">A0</text>
<text x="149.9" y="111.4">D0</text>
<text x="157.2" y="110.3">13</text>
<text x="166.6" y="150.9">1</text>
<text x="166.6" y="153.5">2</text>
<text x="166.6" y="156">3</text>
</g>
</svg>
